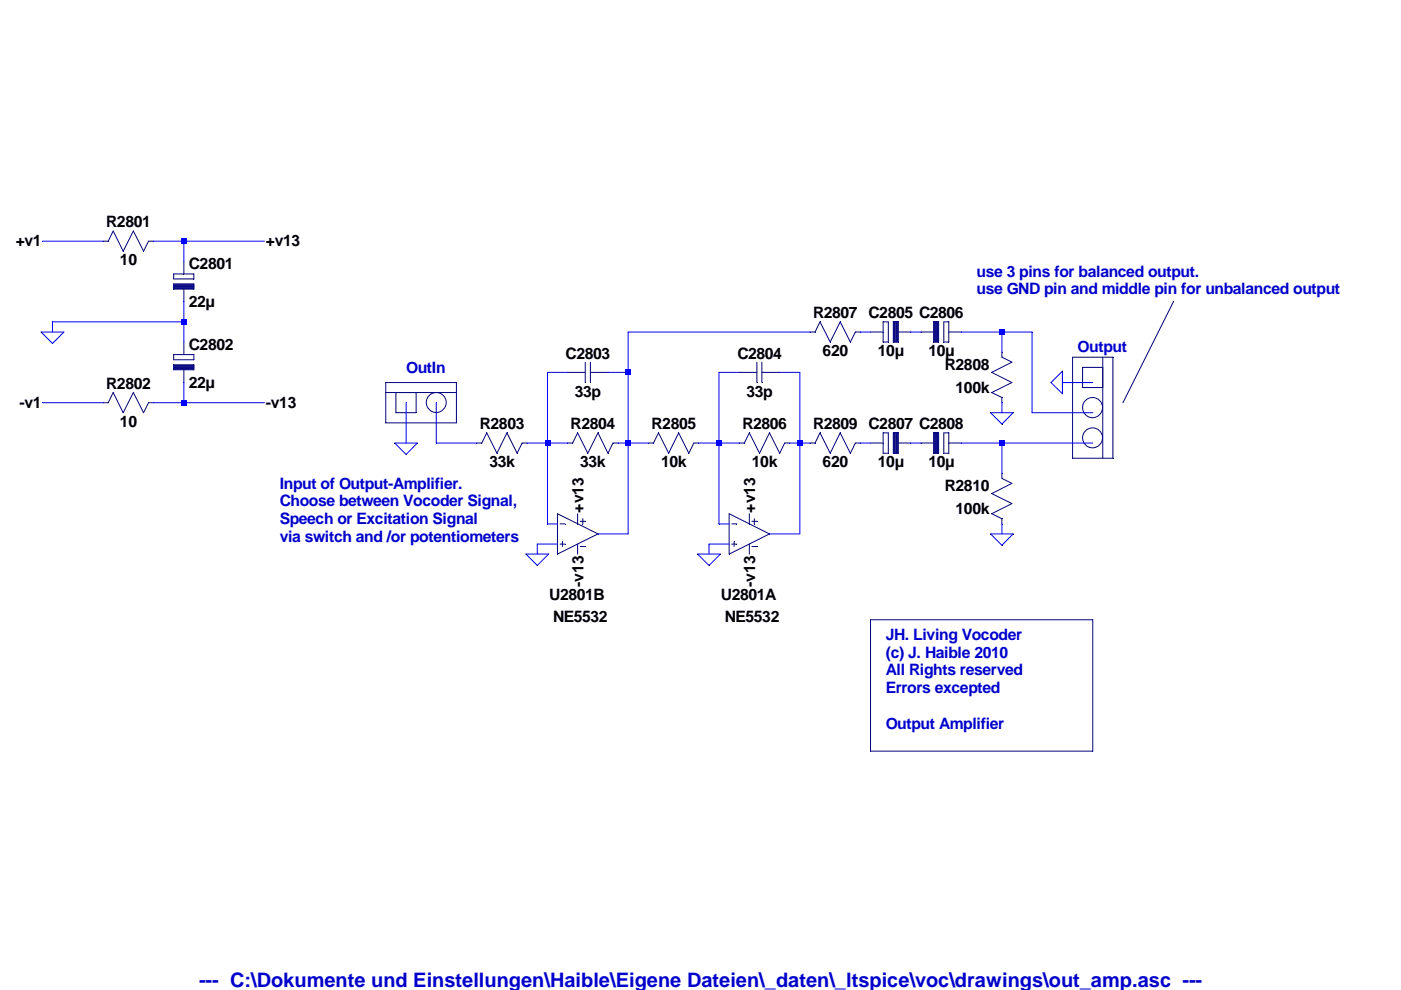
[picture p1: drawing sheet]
<svg xmlns="http://www.w3.org/2000/svg" width="297mm" height="210mm" viewBox="0 0 297 210" stroke-linecap="round" stroke-linejoin="round" font-family="sans-serif">
<path d="M81.8 83.2h15" fill="none" stroke="#00007f" stroke-width=".21"/>
<path d="M233.8 75.7v21.5" fill="none" stroke="#00007f" stroke-width=".21"/>
<path d="M248.8 64l-10.7 21.4" fill="none" stroke="#00007f" stroke-width=".21"/>
<path d="M184.6 159.3h47.1" fill="none" stroke="#00007f" stroke-width=".21"/>
<path d="M184.6 131.4v27.9" fill="none" stroke="#00007f" stroke-width=".21"/>
<path d="M184.6 131.4h47.1" fill="none" stroke="#00007f" stroke-width=".21"/>
<path d="M231.7 131.4v27.9" fill="none" stroke="#00007f" stroke-width=".21"/>
<path d="M83.9 83.2h4.3" fill="none" stroke="#00007f" stroke-width=".21"/>
<path d="M83.9 83.2v4.3" fill="none" stroke="#00007f" stroke-width=".21"/>
<path d="M83.9 87.5h4.3" fill="none" stroke="#00007f" stroke-width=".21"/>
<path d="M88.2 83.2v4.3" fill="none" stroke="#00007f" stroke-width=".21"/>
<path d="M81.8 81.1h15" fill="none" stroke="#00007f" stroke-width=".21"/>
<path d="M81.8 81.1v8.6" fill="none" stroke="#00007f" stroke-width=".21"/>
<path d="M81.8 89.7h15" fill="none" stroke="#00007f" stroke-width=".21"/>
<path d="M96.8 81.1v8.6" fill="none" stroke="#00007f" stroke-width=".21"/>
<path d="M227.4 97.2h8.6" fill="none" stroke="#00007f" stroke-width=".21"/>
<path d="M227.4 75.7v21.5" fill="none" stroke="#00007f" stroke-width=".21"/>
<path d="M227.4 75.7h8.6" fill="none" stroke="#00007f" stroke-width=".21"/>
<path d="M236 75.7v21.5" fill="none" stroke="#00007f" stroke-width=".21"/>
<path d="M229.5 82.2h4.3" fill="none" stroke="#00007f" stroke-width=".21"/>
<path d="M229.5 77.9v4.3" fill="none" stroke="#00007f" stroke-width=".21"/>
<path d="M229.5 77.9h4.3" fill="none" stroke="#00007f" stroke-width=".21"/>
<path d="M233.8 77.9v4.3" fill="none" stroke="#00007f" stroke-width=".21"/>
<g fill="none" stroke="#00007f" stroke-width=".21">
<path d="M36.8 60.2h4.3"/>
<circle cx="92.5" cy="85.3" r="2.12"/>
<circle cx="231.6" cy="86.4" r="2.13"/>
<circle cx="231.6" cy="92.8" r="2.12"/>
</g>
<path d="M41.1 60.2v1.1" fill="none" stroke="#00007f" stroke-width=".21"/>
<path d="M36.8 61.3h4.3" fill="none" stroke="#00007f" stroke-width=".21"/>
<path d="M36.8 60.2v1.1" fill="none" stroke="#00007f" stroke-width=".21"/>
<path d="M39 61.3v2.7" fill="none" stroke="#00007f" stroke-width=".21"/>
<path d="M39 55.4v2.7" fill="none" stroke="#00007f" stroke-width=".21"/>
<path d="M36.8 59.1h4.3" fill="none" stroke="#00007f" stroke-width=".21"/>
<path d="M36.8 58.1h4.3" fill="none" stroke="#00007f" stroke-width=".21"/>
<path d="M41.1 58.1v1" fill="none" stroke="#00007f" stroke-width=".21"/>
<path d="M36.8 58.1v1" fill="none" stroke="#00007f" stroke-width=".21"/>
<path d="M36.8 60.4h4.3" fill="none" stroke="#00007f" stroke-width=".21"/>
<path d="M36.8 60.5h4.3" fill="none" stroke="#00007f" stroke-width=".21"/>
<path d="M36.8 60.6h4.3" fill="none" stroke="#00007f" stroke-width=".21"/>
<path d="M36.8 60.7h4.3" fill="none" stroke="#00007f" stroke-width=".21"/>
<path d="M36.8 60.9h4.3" fill="none" stroke="#00007f" stroke-width=".21"/>
<path d="M36.8 61h4.3" fill="none" stroke="#00007f" stroke-width=".21"/>
<path d="M36.8 61.2h4.3" fill="none" stroke="#00007f" stroke-width=".21"/>
<path d="M36.8 77.3h4.3" fill="none" stroke="#00007f" stroke-width=".21"/>
<path d="M41.1 77.3v1.1" fill="none" stroke="#00007f" stroke-width=".21"/>
<path d="M36.8 78.4h4.3" fill="none" stroke="#00007f" stroke-width=".21"/>
<path d="M36.8 77.3v1.1" fill="none" stroke="#00007f" stroke-width=".21"/>
<path d="M39 78.4v2.7" fill="none" stroke="#00007f" stroke-width=".21"/>
<path d="M39 72.5v2.7" fill="none" stroke="#00007f" stroke-width=".21"/>
<path d="M36.8 76.3h4.3" fill="none" stroke="#00007f" stroke-width=".21"/>
<path d="M36.8 75.2h4.3" fill="none" stroke="#00007f" stroke-width=".21"/>
<path d="M41.1 75.2v1.1" fill="none" stroke="#00007f" stroke-width=".21"/>
<path d="M36.8 75.2v1.1" fill="none" stroke="#00007f" stroke-width=".21"/>
<path d="M36.8 77.5h4.3" fill="none" stroke="#00007f" stroke-width=".21"/>
<path d="M36.8 77.6h4.3" fill="none" stroke="#00007f" stroke-width=".21"/>
<path d="M36.8 77.8h4.3" fill="none" stroke="#00007f" stroke-width=".21"/>
<path d="M36.8 77.9h4.3" fill="none" stroke="#00007f" stroke-width=".21"/>
<path d="M36.8 78h4.3" fill="none" stroke="#00007f" stroke-width=".21"/>
<path d="M36.8 78.1h4.3" fill="none" stroke="#00007f" stroke-width=".21"/>
<path d="M36.8 78.3h4.3" fill="none" stroke="#00007f" stroke-width=".21"/>
<path d="M21.8 51.1h1.1" fill="none" stroke="#00007f" stroke-width=".21"/>
<path d="M24 49l-1.1 2.1" fill="none" stroke="#00007f" stroke-width=".21"/>
<path d="M24 49l2.1 4.3" fill="none" stroke="#00007f" stroke-width=".21"/>
<path d="M28.3 49l-2.2 4.3" fill="none" stroke="#00007f" stroke-width=".21"/>
<path d="M28.3 49l2.1 4.3" fill="none" stroke="#00007f" stroke-width=".21"/>
<path d="M31.5 51.1h1.1" fill="none" stroke="#00007f" stroke-width=".21"/>
<path d="M31.5 51.1l-1.1 2.2" fill="none" stroke="#00007f" stroke-width=".21"/>
<path d="M21.8 85.4h1.1" fill="none" stroke="#00007f" stroke-width=".21"/>
<path d="M24 83.2l-1.1 2.2" fill="none" stroke="#00007f" stroke-width=".21"/>
<path d="M24 83.2l2.1 4.3" fill="none" stroke="#00007f" stroke-width=".21"/>
<path d="M28.3 83.2l-2.2 4.3" fill="none" stroke="#00007f" stroke-width=".21"/>
<path d="M28.3 83.2l2.1 4.3" fill="none" stroke="#00007f" stroke-width=".21"/>
<path d="M31.5 85.4h1.1" fill="none" stroke="#00007f" stroke-width=".21"/>
<path d="M31.5 85.4l-1.1 2.1" fill="none" stroke="#00007f" stroke-width=".21"/>
<path d="M101.1 93.9h1" fill="none" stroke="#00007f" stroke-width=".21"/>
<path d="M103.2 91.8l-1.1 2.1" fill="none" stroke="#00007f" stroke-width=".21"/>
<path d="M103.2 91.8l2.2 4.3" fill="none" stroke="#00007f" stroke-width=".21"/>
<path d="M107.5 91.8l-2.1 4.3" fill="none" stroke="#00007f" stroke-width=".21"/>
<path d="M107.5 91.8l2.1 4.3" fill="none" stroke="#00007f" stroke-width=".21"/>
<path d="M110.7 93.9h1.1" fill="none" stroke="#00007f" stroke-width=".21"/>
<path d="M110.7 93.9l-1.1 2.2" fill="none" stroke="#00007f" stroke-width=".21"/>
<path d="M120.4 93.9h1" fill="none" stroke="#00007f" stroke-width=".21"/>
<path d="M122.5 91.8l-1.1 2.1" fill="none" stroke="#00007f" stroke-width=".21"/>
<path d="M122.5 91.8l2.1 4.3" fill="none" stroke="#00007f" stroke-width=".21"/>
<path d="M126.8 91.8l-2.2 4.3" fill="none" stroke="#00007f" stroke-width=".21"/>
<path d="M126.8 91.8l2.1 4.3" fill="none" stroke="#00007f" stroke-width=".21"/>
<path d="M130 93.9h1.1" fill="none" stroke="#00007f" stroke-width=".21"/>
<path d="M130 93.9l-1.1 2.2" fill="none" stroke="#00007f" stroke-width=".21"/>
<path d="M118.2 108.9l8.6 4.3" fill="none" stroke="#00007f" stroke-width=".21"/>
<path d="M126.8 113.2l-8.6 4.3" fill="none" stroke="#00007f" stroke-width=".21"/>
<path d="M118.2 108.9v8.6" fill="none" stroke="#00007f" stroke-width=".21"/>
<path d="M118.7 111.1h1.1" fill="none" stroke="#00007f" stroke-width=".21"/>
<path d="M118.7 115.4h1.1" fill="none" stroke="#00007f" stroke-width=".21"/>
<path d="M119.2 114.8v1.1" fill="none" stroke="#00007f" stroke-width=".21"/>
<path d="M122.5 108.9v2.2" fill="none" stroke="#00007f" stroke-width=".21"/>
<path d="M122.5 115.4v2.1" fill="none" stroke="#00007f" stroke-width=".21"/>
<path d="M123 110.5h1.1" fill="none" stroke="#00007f" stroke-width=".21"/>
<path d="M123.6 110v1.1" fill="none" stroke="#00007f" stroke-width=".21"/>
<path d="M123 115.9h1.1" fill="none" stroke="#00007f" stroke-width=".21"/>
<path d="M120.4 79h3.7" fill="none" stroke="#00007f" stroke-width=".21"/>
<path d="M125.2 79h3.7" fill="none" stroke="#00007f" stroke-width=".21"/>
<path d="M125.2 76.8v4.3" fill="none" stroke="#00007f" stroke-width=".21"/>
<path d="M124.1 76.8v4.3" fill="none" stroke="#00007f" stroke-width=".21"/>
<path d="M156.8 93.9h1" fill="none" stroke="#00007f" stroke-width=".21"/>
<path d="M158.9 91.8l-1.1 2.1" fill="none" stroke="#00007f" stroke-width=".21"/>
<path d="M158.9 91.8l2.1 4.3" fill="none" stroke="#00007f" stroke-width=".21"/>
<path d="M163.1 91.8l-2.1 4.3" fill="none" stroke="#00007f" stroke-width=".21"/>
<path d="M163.1 91.8l2.2 4.3" fill="none" stroke="#00007f" stroke-width=".21"/>
<path d="M166.4 93.9h1" fill="none" stroke="#00007f" stroke-width=".21"/>
<path d="M166.4 93.9l-1.1 2.2" fill="none" stroke="#00007f" stroke-width=".21"/>
<path d="M154.6 108.9l8.5 4.3" fill="none" stroke="#00007f" stroke-width=".21"/>
<path d="M163.1 113.2l-8.5 4.3" fill="none" stroke="#00007f" stroke-width=".21"/>
<path d="M154.6 108.9v8.6" fill="none" stroke="#00007f" stroke-width=".21"/>
<path d="M155.1 111.1h1.1" fill="none" stroke="#00007f" stroke-width=".21"/>
<path d="M155.1 115.4h1.1" fill="none" stroke="#00007f" stroke-width=".21"/>
<path d="M155.7 114.8v1.1" fill="none" stroke="#00007f" stroke-width=".21"/>
<path d="M158.9 108.9v2.2" fill="none" stroke="#00007f" stroke-width=".21"/>
<path d="M158.9 115.4v2.1" fill="none" stroke="#00007f" stroke-width=".21"/>
<path d="M159.4 110.5h1.1" fill="none" stroke="#00007f" stroke-width=".21"/>
<path d="M159.9 110v1.1" fill="none" stroke="#00007f" stroke-width=".21"/>
<path d="M159.4 115.9h1.1" fill="none" stroke="#00007f" stroke-width=".21"/>
<path d="M156.8 79h3.7" fill="none" stroke="#00007f" stroke-width=".21"/>
<path d="M161.5 79h3.8" fill="none" stroke="#00007f" stroke-width=".21"/>
<path d="M161.5 76.8v4.3" fill="none" stroke="#00007f" stroke-width=".21"/>
<path d="M160.5 76.8v4.3" fill="none" stroke="#00007f" stroke-width=".21"/>
<path d="M137.5 93.9h1.1" fill="none" stroke="#00007f" stroke-width=".21"/>
<path d="M139.6 91.8l-1 2.1" fill="none" stroke="#00007f" stroke-width=".21"/>
<path d="M139.6 91.8l2.2 4.3" fill="none" stroke="#00007f" stroke-width=".21"/>
<path d="M143.9 91.8l-2.1 4.3" fill="none" stroke="#00007f" stroke-width=".21"/>
<path d="M143.9 91.8l2.1 4.3" fill="none" stroke="#00007f" stroke-width=".21"/>
<path d="M147.1 93.9h1.1" fill="none" stroke="#00007f" stroke-width=".21"/>
<path d="M147.1 93.9l-1.1 2.2" fill="none" stroke="#00007f" stroke-width=".21"/>
<path d="M171.7 93.9h1.1" fill="none" stroke="#00007f" stroke-width=".21"/>
<path d="M173.9 91.8l-1.1 2.1" fill="none" stroke="#00007f" stroke-width=".21"/>
<path d="M173.9 91.8l2.1 4.3" fill="none" stroke="#00007f" stroke-width=".21"/>
<path d="M178.1 91.8l-2.1 4.3" fill="none" stroke="#00007f" stroke-width=".21"/>
<path d="M178.1 91.8l2.2 4.3" fill="none" stroke="#00007f" stroke-width=".21"/>
<path d="M181.4 93.9h1" fill="none" stroke="#00007f" stroke-width=".21"/>
<path d="M181.4 93.9l-1.1 2.2" fill="none" stroke="#00007f" stroke-width=".21"/>
<path d="M171.7 70.4h1.1" fill="none" stroke="#00007f" stroke-width=".21"/>
<path d="M173.9 68.2l-1.1 2.2" fill="none" stroke="#00007f" stroke-width=".21"/>
<path d="M173.9 68.2l2.1 4.3" fill="none" stroke="#00007f" stroke-width=".21"/>
<path d="M178.1 68.2l-2.1 4.3" fill="none" stroke="#00007f" stroke-width=".21"/>
<path d="M178.1 68.2l2.2 4.3" fill="none" stroke="#00007f" stroke-width=".21"/>
<path d="M181.4 70.4h1" fill="none" stroke="#00007f" stroke-width=".21"/>
<path d="M181.4 70.4l-1.1 2.1" fill="none" stroke="#00007f" stroke-width=".21"/>
<path d="M212.4 74.7v1" fill="none" stroke="#00007f" stroke-width=".21"/>
<path d="M212.4 75.7l2.1 1.1" fill="none" stroke="#00007f" stroke-width=".21"/>
<path d="M214.5 76.8l-4.2 2.2" fill="none" stroke="#00007f" stroke-width=".21"/>
<path d="M210.3 79l4.2 2.1" fill="none" stroke="#00007f" stroke-width=".21"/>
<path d="M214.5 81.1l-4.2 2.1" fill="none" stroke="#00007f" stroke-width=".21"/>
<path d="M212.4 84.3v1.1" fill="none" stroke="#00007f" stroke-width=".21"/>
<path d="M210.3 83.2l2.1 1.1" fill="none" stroke="#00007f" stroke-width=".21"/>
<path d="M212.4 100.4v1" fill="none" stroke="#00007f" stroke-width=".21"/>
<path d="M212.4 101.4l2.1 1.1" fill="none" stroke="#00007f" stroke-width=".21"/>
<path d="M214.5 102.5l-4.2 2.1" fill="none" stroke="#00007f" stroke-width=".21"/>
<path d="M210.3 104.6l4.2 2.2" fill="none" stroke="#00007f" stroke-width=".21"/>
<path d="M214.5 106.8l-4.2 2.1" fill="none" stroke="#00007f" stroke-width=".21"/>
<path d="M212.4 110v1.1" fill="none" stroke="#00007f" stroke-width=".21"/>
<path d="M210.3 108.9l2.1 1.1" fill="none" stroke="#00007f" stroke-width=".21"/>
<path d="M189.4 68.2h1.1" fill="none" stroke="#00007f" stroke-width=".21"/>
<path d="M190.5 68.2v4.3" fill="none" stroke="#00007f" stroke-width=".21"/>
<path d="M189.4 72.5h1.1" fill="none" stroke="#00007f" stroke-width=".21"/>
<path d="M189.4 68.2v4.3" fill="none" stroke="#00007f" stroke-width=".21"/>
<path d="M190.5 70.4h2.6" fill="none" stroke="#00007f" stroke-width=".21"/>
<path d="M184.6 70.4h2.6" fill="none" stroke="#00007f" stroke-width=".21"/>
<path d="M188.3 68.2v4.3" fill="none" stroke="#00007f" stroke-width=".21"/>
<path d="M187.2 68.2v4.3" fill="none" stroke="#00007f" stroke-width=".21"/>
<path d="M187.2 72.5h1.1" fill="none" stroke="#00007f" stroke-width=".21"/>
<path d="M187.2 68.2h1.1" fill="none" stroke="#00007f" stroke-width=".21"/>
<path d="M189.5 68.2v4.3" fill="none" stroke="#00007f" stroke-width=".21"/>
<path d="M189.6 68.2v4.3" fill="none" stroke="#00007f" stroke-width=".21"/>
<path d="M189.8 68.2v4.3" fill="none" stroke="#00007f" stroke-width=".21"/>
<path d="M189.9 68.2v4.3" fill="none" stroke="#00007f" stroke-width=".21"/>
<path d="M190.1 68.2v4.3" fill="none" stroke="#00007f" stroke-width=".21"/>
<path d="M190.2 68.2v4.3" fill="none" stroke="#00007f" stroke-width=".21"/>
<path d="M190.3 68.2v4.3" fill="none" stroke="#00007f" stroke-width=".21"/>
<path d="M189.4 91.8h1.1" fill="none" stroke="#00007f" stroke-width=".21"/>
<path d="M190.5 91.8v4.3" fill="none" stroke="#00007f" stroke-width=".21"/>
<path d="M189.4 96.1h1.1" fill="none" stroke="#00007f" stroke-width=".21"/>
<path d="M189.4 91.8v4.3" fill="none" stroke="#00007f" stroke-width=".21"/>
<path d="M190.5 93.9h2.6" fill="none" stroke="#00007f" stroke-width=".21"/>
<path d="M184.6 93.9h2.6" fill="none" stroke="#00007f" stroke-width=".21"/>
<path d="M188.3 91.8v4.3" fill="none" stroke="#00007f" stroke-width=".21"/>
<path d="M187.2 91.8v4.3" fill="none" stroke="#00007f" stroke-width=".21"/>
<path d="M187.2 96.1h1.1" fill="none" stroke="#00007f" stroke-width=".21"/>
<path d="M187.2 91.8h1.1" fill="none" stroke="#00007f" stroke-width=".21"/>
<path d="M189.5 91.8v4.3" fill="none" stroke="#00007f" stroke-width=".21"/>
<path d="M189.6 91.8v4.3" fill="none" stroke="#00007f" stroke-width=".21"/>
<path d="M189.8 91.8v4.3" fill="none" stroke="#00007f" stroke-width=".21"/>
<path d="M189.9 91.8v4.3" fill="none" stroke="#00007f" stroke-width=".21"/>
<path d="M190.1 91.8v4.3" fill="none" stroke="#00007f" stroke-width=".21"/>
<path d="M190.2 91.8v4.3" fill="none" stroke="#00007f" stroke-width=".21"/>
<path d="M190.3 91.8v4.3" fill="none" stroke="#00007f" stroke-width=".21"/>
<path d="M197.9 68.2h1.1" fill="none" stroke="#00007f" stroke-width=".21"/>
<path d="M197.9 68.2v4.3" fill="none" stroke="#00007f" stroke-width=".21"/>
<path d="M197.9 72.5h1.1" fill="none" stroke="#00007f" stroke-width=".21"/>
<path d="M199 68.2v4.3" fill="none" stroke="#00007f" stroke-width=".21"/>
<path d="M195.3 70.4h2.6" fill="none" stroke="#00007f" stroke-width=".21"/>
<path d="M201.2 70.4h2.6" fill="none" stroke="#00007f" stroke-width=".21"/>
<path d="M200.1 68.2v4.3" fill="none" stroke="#00007f" stroke-width=".21"/>
<path d="M201.2 68.2v4.3" fill="none" stroke="#00007f" stroke-width=".21"/>
<path d="M200.1 72.5h1.1" fill="none" stroke="#00007f" stroke-width=".21"/>
<path d="M200.1 68.2h1.1" fill="none" stroke="#00007f" stroke-width=".21"/>
<path d="M198.9 68.2v4.3" fill="none" stroke="#00007f" stroke-width=".21"/>
<path d="M198.8 68.2v4.3" fill="none" stroke="#00007f" stroke-width=".21"/>
<path d="M198.6 68.2v4.3" fill="none" stroke="#00007f" stroke-width=".21"/>
<path d="M198.5 68.2v4.3" fill="none" stroke="#00007f" stroke-width=".21"/>
<path d="M198.4 68.2v4.3" fill="none" stroke="#00007f" stroke-width=".21"/>
<path d="M198.2 68.2v4.3" fill="none" stroke="#00007f" stroke-width=".21"/>
<path d="M198.1 68.2v4.3" fill="none" stroke="#00007f" stroke-width=".21"/>
<path d="M197.9 91.8h1.1" fill="none" stroke="#00007f" stroke-width=".21"/>
<path d="M197.9 91.8v4.3" fill="none" stroke="#00007f" stroke-width=".21"/>
<path d="M197.9 96.1h1.1" fill="none" stroke="#00007f" stroke-width=".21"/>
<path d="M199 91.8v4.3" fill="none" stroke="#00007f" stroke-width=".21"/>
<path d="M195.3 93.9h2.6" fill="none" stroke="#00007f" stroke-width=".21"/>
<path d="M201.2 93.9h2.6" fill="none" stroke="#00007f" stroke-width=".21"/>
<path d="M200.1 91.8v4.3" fill="none" stroke="#00007f" stroke-width=".21"/>
<path d="M201.2 91.8v4.3" fill="none" stroke="#00007f" stroke-width=".21"/>
<path d="M200.1 96.1h1.1" fill="none" stroke="#00007f" stroke-width=".21"/>
<path d="M200.1 91.8h1.1" fill="none" stroke="#00007f" stroke-width=".21"/>
<path d="M198.9 91.8v4.3" fill="none" stroke="#00007f" stroke-width=".21"/>
<path d="M198.8 91.8v4.3" fill="none" stroke="#00007f" stroke-width=".21"/>
<path d="M198.6 91.8v4.3" fill="none" stroke="#00007f" stroke-width=".21"/>
<path d="M198.5 91.8v4.3" fill="none" stroke="#00007f" stroke-width=".21"/>
<path d="M198.4 91.8v4.3" fill="none" stroke="#00007f" stroke-width=".21"/>
<path d="M198.2 91.8v4.3" fill="none" stroke="#00007f" stroke-width=".21"/>
<path d="M198.1 91.8v4.3" fill="none" stroke="#00007f" stroke-width=".21"/>
<path d="M9 51.1h12.8M8.7 70.4h4.8l-2.4 2.4zM225.3 78.7v4.8l-2.5-2.4zM83.7 93.9h4.8l-2.4 2.5zM210 87.5h4.8l-2.4 2.4zM111.5 117.5h4.8l-2.4 2.4zM147.9 117.5h4.8l-2.4 2.4zM210 113.2h4.8l-2.4 2.4z" fill="none" stroke="#00f" stroke-width=".21"/>
<path d="M32.6 51.1h6.4" fill="none" stroke="#00f" stroke-width=".21"/>
<path d="M39 51.1h17.1" fill="none" stroke="#00f" stroke-width=".21"/>
<path d="M39 51.1v4.3" fill="none" stroke="#00f" stroke-width=".21"/>
<path d="M39 64v4.2" fill="none" stroke="#00f" stroke-width=".21"/>
<path d="M11.1 68.2h27.9" fill="none" stroke="#00f" stroke-width=".21"/>
<path d="M11.1 68.2v2.2" fill="none" stroke="#00f" stroke-width=".21"/>
<path d="M133.2 70.4h38.5" fill="none" stroke="#00f" stroke-width=".21"/>
<path d="M182.4 70.4h2.2" fill="none" stroke="#00f" stroke-width=".21"/>
<path d="M193.1 70.4h2.2" fill="none" stroke="#00f" stroke-width=".21"/>
<path d="M203.8 70.4h8.6" fill="none" stroke="#00f" stroke-width=".21"/>
<path d="M212.4 70.4h6.4" fill="none" stroke="#00f" stroke-width=".21"/>
<path d="M39 68.2v4.3" fill="none" stroke="#00f" stroke-width=".21"/>
<path d="M212.4 70.4v4.3" fill="none" stroke="#00f" stroke-width=".21"/>
<path d="M116.1 79h4.3" fill="none" stroke="#00f" stroke-width=".21"/>
<path d="M133.2 70.4v8.6" fill="none" stroke="#00f" stroke-width=".21"/>
<path d="M128.9 79h4.3" fill="none" stroke="#00f" stroke-width=".21"/>
<path d="M152.4 79h4.4" fill="none" stroke="#00f" stroke-width=".21"/>
<path d="M165.3 79h4.3" fill="none" stroke="#00f" stroke-width=".21"/>
<path d="M225.3 81.1h6.4" fill="none" stroke="#00f" stroke-width=".21"/>
<path d="M9 85.4h12.8" fill="none" stroke="#00f" stroke-width=".21"/>
<path d="M39 81.1v4.3" fill="none" stroke="#00f" stroke-width=".21"/>
<path d="M32.6 85.4h6.4" fill="none" stroke="#00f" stroke-width=".21"/>
<path d="M39 85.4h17.1" fill="none" stroke="#00f" stroke-width=".21"/>
<path d="M212.4 85.4v2.1" fill="none" stroke="#00f" stroke-width=".21"/>
<path d="M218.8 70.4v17.1" fill="none" stroke="#00f" stroke-width=".21"/>
<path d="M218.8 87.5h12.9" fill="none" stroke="#00f" stroke-width=".21"/>
<path d="M86.1 85.4v8.5" fill="none" stroke="#00f" stroke-width=".21"/>
<path d="M92.5 85.4v8.5" fill="none" stroke="#00f" stroke-width=".21"/>
<path d="M92.5 93.9h8.6" fill="none" stroke="#00f" stroke-width=".21"/>
<path d="M116.1 79v14.9" fill="none" stroke="#00f" stroke-width=".21"/>
<path d="M111.8 93.9h4.3" fill="none" stroke="#00f" stroke-width=".21"/>
<path d="M116.1 93.9h4.3" fill="none" stroke="#00f" stroke-width=".21"/>
<path d="M133.2 79v14.9" fill="none" stroke="#00f" stroke-width=".21"/>
<path d="M131.1 93.9h2.1" fill="none" stroke="#00f" stroke-width=".21"/>
<path d="M133.2 93.9h4.3" fill="none" stroke="#00f" stroke-width=".21"/>
<path d="M152.4 79v14.9" fill="none" stroke="#00f" stroke-width=".21"/>
<path d="M148.2 93.9h4.2" fill="none" stroke="#00f" stroke-width=".21"/>
<path d="M152.4 93.9h4.4" fill="none" stroke="#00f" stroke-width=".21"/>
<path d="M169.6 79v14.9" fill="none" stroke="#00f" stroke-width=".21"/>
<path d="M167.4 93.9h2.2" fill="none" stroke="#00f" stroke-width=".21"/>
<path d="M169.6 93.9h2.1" fill="none" stroke="#00f" stroke-width=".21"/>
<path d="M182.4 93.9h2.2" fill="none" stroke="#00f" stroke-width=".21"/>
<path d="M193.1 93.9h2.2" fill="none" stroke="#00f" stroke-width=".21"/>
<path d="M203.8 93.9h8.6" fill="none" stroke="#00f" stroke-width=".21"/>
<path d="M212.4 93.9h19.3" fill="none" stroke="#00f" stroke-width=".21"/>
<path d="M212.4 93.9v6.5" fill="none" stroke="#00f" stroke-width=".21"/>
<path d="M116.1 93.9v17.2" fill="none" stroke="#00f" stroke-width=".21"/>
<path d="M116.1 111.1h2.1" fill="none" stroke="#00f" stroke-width=".21"/>
<path d="M152.4 93.9v17.2" fill="none" stroke="#00f" stroke-width=".21"/>
<path d="M152.4 111.1h2.2" fill="none" stroke="#00f" stroke-width=".21"/>
<path d="M133.2 93.9v19.3" fill="none" stroke="#00f" stroke-width=".21"/>
<path d="M126.8 113.2h6.4" fill="none" stroke="#00f" stroke-width=".21"/>
<path d="M169.6 93.9v19.3" fill="none" stroke="#00f" stroke-width=".21"/>
<path d="M163.1 113.2h6.5" fill="none" stroke="#00f" stroke-width=".21"/>
<path d="M212.4 111.1v2.1" fill="none" stroke="#00f" stroke-width=".21"/>
<path d="M113.9 115.4h4.3" fill="none" stroke="#00f" stroke-width=".21"/>
<path d="M150.3 115.4h4.3" fill="none" stroke="#00f" stroke-width=".21"/>
<path d="M113.9 115.4v2.1" fill="none" stroke="#00f" stroke-width=".21"/>
<path d="M150.3 115.4v2.1" fill="none" stroke="#00f" stroke-width=".21"/>
<g fill="#00f">
<path d="M38.4 50.6h1.2v1.1h-1.2z"/>
<path d="M38.4 67.7h1.2v1.1h-1.2z"/>
<path d="M38.4 84.8h1.2v1.2h-1.2z"/>
<path d="M115.5 93.4h1.2v1.1h-1.2z"/>
<path d="M132.6 78.4h1.2v1.1h-1.2z"/>
<path d="M132.6 93.4h1.2v1.1h-1.2z"/>
<path d="M151.9 93.4h1.1v1.1h-1.1z"/>
<path d="M169 93.4h1.2v1.1h-1.2z"/>
<path d="M211.9 69.8h1.1v1.2h-1.1z"/>
<path d="M211.9 93.4h1.1v1.1h-1.1z"/>
</g>
<text font-size="4.2" fill="#0000c8" x="42.2" y="209.2">--- C:\Dokumente und Einstellungen\Haible\Eigene Dateien\_daten\_ltspice\voc\drawings\out_amp.asc ---</text>
<g font-size="3.3">
<text x="3.3" y="52.2">+v1</text>
<text x="22.5" y="48.2">R2801</text>
<text x="56.4" y="52.2">+v13</text>
<text x="25.4" y="56.2">10</text>
<text x="40" y="57">C2801</text>
<text x="40" y="65.1">22µ</text>
<text x="172.4" y="67.5">R2807 C2805 C2806</text>
<text x="40" y="74.2">C2802</text>
<text x="119.9" y="76">C2803</text>
<text x="156.3" y="76">C2804</text>
<text x="174.4" y="75.5">620</text>
<text x="186.1" y="75.5">10µ</text>
<text x="196.8" y="75.5">10µ</text>
<text x="22.5" y="82.5">R2802</text>
<text x="40" y="82.2">22µ</text>
<text x="200.3" y="78.4">R2808</text>
<text x="202.6" y="83.3">100k</text>
<text x="4.1" y="86.5">-v1</text>
<text x="56.4" y="86.5">-v13</text>
<text x="121.9" y="84.1">33p</text>
<text x="158.3" y="84.1">33p</text>
<text x="25.4" y="90.5">10</text>
<text x="101.7" y="91">R2803</text>
<text x="121" y="91">R2804</text>
<text x="138.1" y="91">R2805</text>
<text x="157.4" y="91">R2806</text>
<text x="172.4" y="91">R2809 C2807 C2808</text>
<text x="103.8" y="99.1">33k</text>
<text x="123" y="99.1">33k</text>
<text x="140.2" y="99.1">10k</text>
<text x="159.4" y="99.1">10k</text>
<text x="174.4" y="99.1">620</text>
<text x="186.1" y="99.1">10µ</text>
<text x="196.8" y="99.1">10µ</text>
<text x="200.3" y="104.1">R2810</text>
<text x="123.7" y="108.7" transform="rotate(-90 123.7 108.7)">+v13</text>
<text x="160.1" y="108.7" transform="rotate(-90 160.1 108.7)">+v13</text>
<text x="202.6" y="109">100k</text>
<text x="123.7" y="124.5" transform="rotate(-90 123.7 124.5)">-v13</text>
<text x="160.1" y="124.5" transform="rotate(-90 160.1 124.5)">-v13</text>
<text x="116.5" y="127.2">U2801B</text>
<text x="117.3" y="132">NE5532</text>
<text x="152.9" y="127.2">U2801A</text>
<text x="153.7" y="132">NE5532</text>
</g>
<g font-size="3.3" fill="#0000c8">
<text x="207" y="58.6">use 3 pins for balanced output.</text>
<text x="207" y="62.4">use GND pin and middle pin for unbalanced output</text>
<text x="228.5" y="74.7">Output</text>
<text x="86.1" y="79">OutIn</text>
<text x="59.3" y="103.6">Input of Output-Amplifier.</text>
<text x="59.3" y="107.4">Choose between Vocoder Signal,</text>
<text x="59.3" y="111.1">Speech or Excitation Signal</text>
<text x="59.3" y="114.9">via switch and /or potentiometers</text>
<text x="187.8" y="135.7">JH. Living Vocoder</text>
<text x="187.8" y="139.4">(c) J. Haible 2010</text>
<text x="187.8" y="143.2">All Rights reserved</text>
<text x="187.8" y="146.9">Errors excepted</text>
<text x="187.8" y="154.5">Output Amplifier</text>
</g>
</svg>
